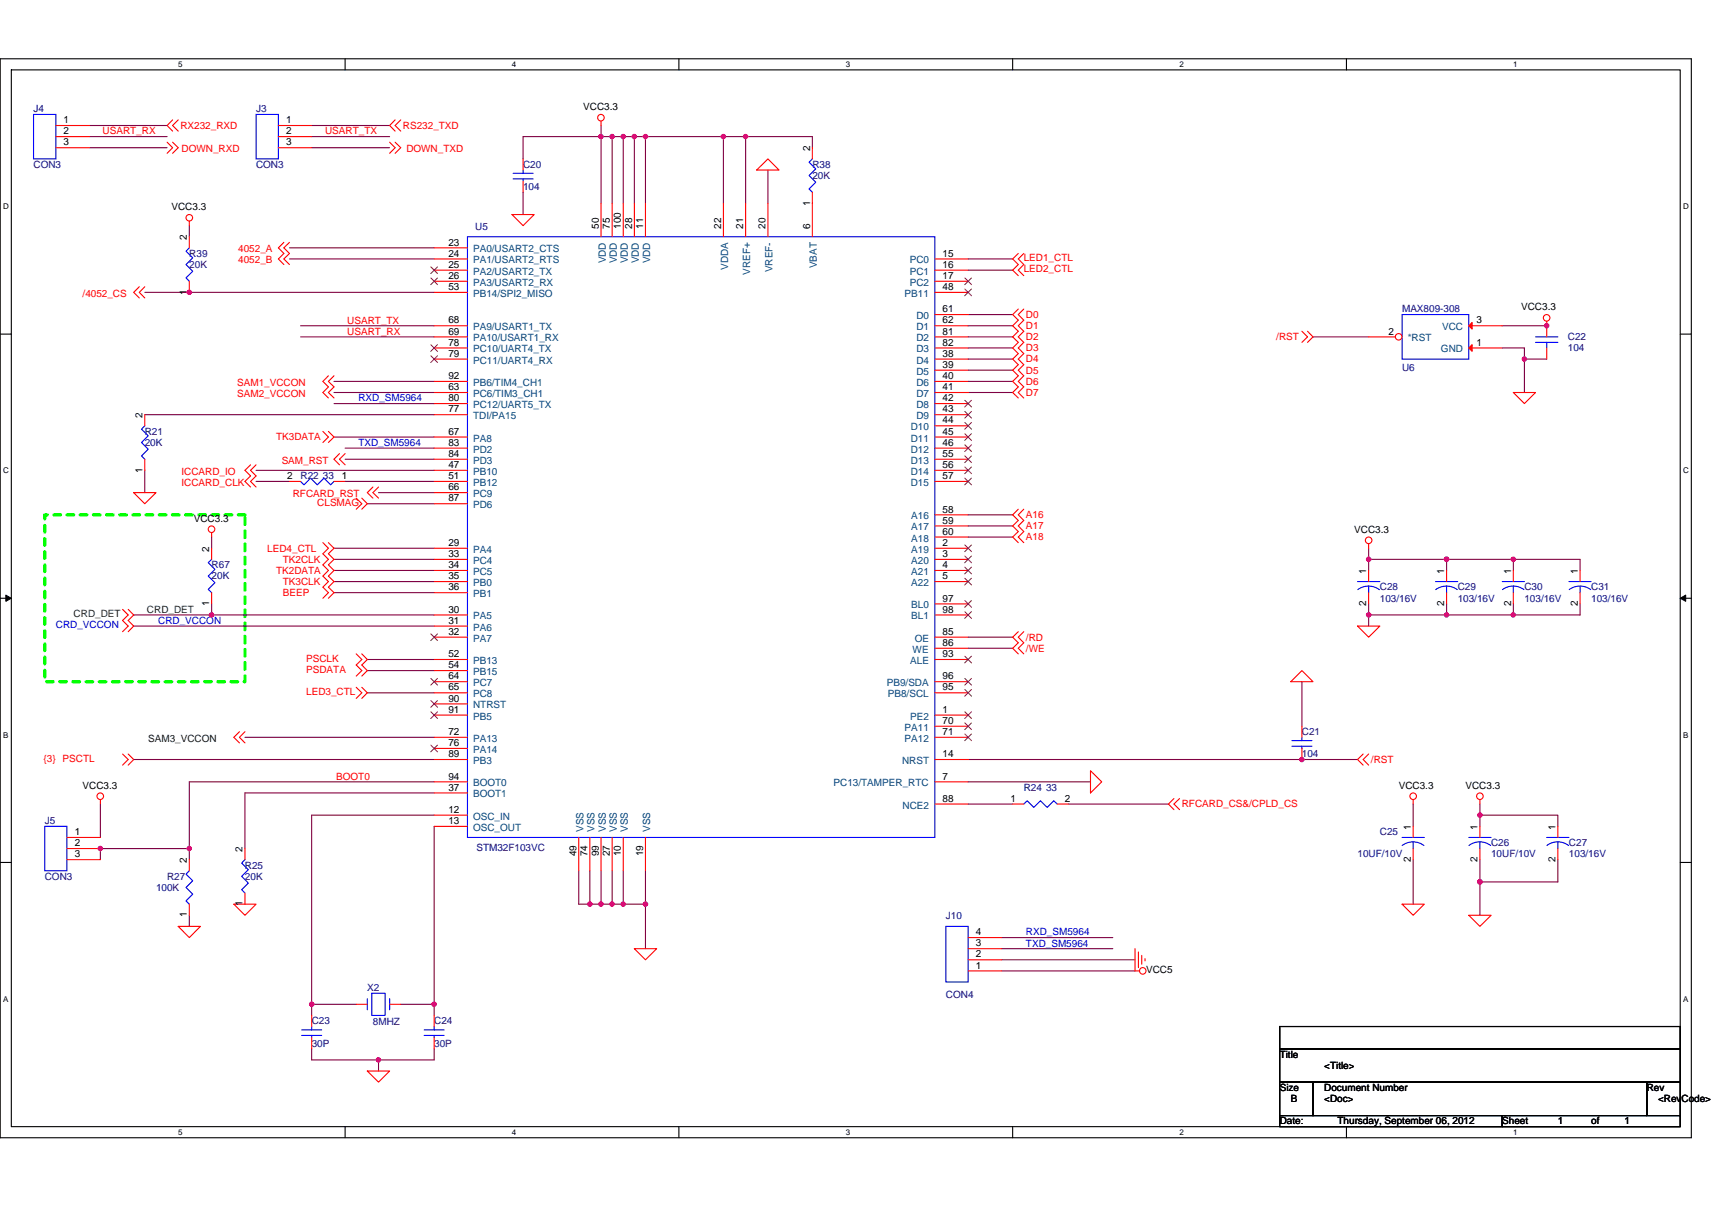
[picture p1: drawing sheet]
<svg xmlns="http://www.w3.org/2000/svg" width="297mm" height="210mm" viewBox="0 0 297 210" stroke-linecap="round" stroke-linejoin="round" font-family="sans-serif">
<path d="M0 10.2h293.5v187.2h-293.5zM2 12.1h289.5v183.4h-289.5z" fill="none" stroke="#000" stroke-width=".19"/>
<g fill="#fff">
<path d="M30.9 10.4h.8v1.6h-.8z"/>
<path d="M30.9 195.7h.8v1.6h-.8z"/>
</g>
<path d="M59.9 10.2v1.9M59.9 195.5v1.9" fill="none" stroke="#000" stroke-width=".19"/>
<g fill="#fff">
<path d="M88.8 10.4h.8v1.6h-.8z"/>
<path d="M88.8 195.7h.8v1.6h-.8z"/>
</g>
<path d="M117.8 10.2v1.9M117.8 195.5v1.9" fill="none" stroke="#000" stroke-width=".19"/>
<g fill="#fff">
<path d="M146.7 10.4h.8v1.6h-.8z"/>
<path d="M146.7 195.7h.8v1.6h-.8z"/>
</g>
<path d="M175.7 10.2v1.9M175.7 195.5v1.9" fill="none" stroke="#000" stroke-width=".19"/>
<g fill="#fff">
<path d="M204.7 10.4h.7v1.6h-.7z"/>
<path d="M204.7 195.7h.7v1.6h-.7z"/>
</g>
<path d="M233.6 10.2v1.9M233.6 195.5v1.9" fill="none" stroke="#000" stroke-width=".19"/>
<g fill="#fff">
<path d="M262.6 10.4h.7v1.6h-.7z"/>
<path d="M262.6 195.7h.7v1.6h-.7z"/>
<path d="M.5 35.1h1v1.5h-1z"/>
<path d="M292 35.1h1v1.5h-1z"/>
<path d="M.5 80.9h1v1.5h-1z"/>
<path d="M292 80.9h1v1.5h-1z"/>
</g>
<path d="M0 58h2M291.5 58h2" fill="none" stroke="#000" stroke-width=".19"/>
<g fill="#fff">
<path d="M.5 126.7h.9v1.6h-.9z"/>
<path d="M292 126.7h.9v1.6h-.9z"/>
</g>
<path d="M0 103.8h2M291.5 103.8h2" fill="none" stroke="#000" stroke-width=".19"/>
<path d="M1 103.3l1 .5-1 .6zM291.5 103.8l1-.5v1.1z" fill="#000" stroke="#000" stroke-width=".17"/>
<g fill="#fff">
<path d="M.5 172.6h.9v1.5h-.9z"/>
<path d="M292 172.6h.9v1.5h-.9z"/>
</g>
<path d="M0 149.7h2M291.5 149.7h2M222 178.1h69.5v3.9h-69.5zM222 182h69.5v5.8h-69.5zM222 187.8h5.8v5.8h-5.8zM222 193.6h38.6v1.9h-38.6zM227.8 187.8h57.9v5.8h-57.9zM260.6 193.6h30.9v1.9h-30.9zM285.7 187.8h5.8v5.8h-5.8z" fill="none" stroke="#000" stroke-width=".19"/>
<path d="M7.8 89.3h34.7v29h-34.7z" fill="none" stroke="#0f0" stroke-width=".57" stroke-dasharray="1.1 1.1"/>
<g fill="none" stroke="#800040" stroke-width=".19">
<path d="M15.5 21.8h13.5M15.5 25.6h13.5M15.5 23.7h13.5M32.8 39.2v1.9M54.1 21.8h13.5M54.1 23.7h13.5M54.1 25.6h13.5M90.8 33.4v3.8M104.3 23.7v11.6M104.3 23.7h1.9M104.3 23.7h-13.5v3.9M104.3 21.8v1.9"/>
<path d="M106.2 23.7v11.6M106.2 23.7h1.9M108.1 23.7v11.6M108.1 23.7h2M110.1 23.7h1.9M110.1 23.7v11.6M112 23.7v11.6M112 23.7h13.5v11.6M125.5 23.7h3.9M129.4 23.7v11.6M129.4 23.7h11.5v1.9M133.2 29.5v5.8"/>
<path d="M25.1 50.7h50.2M50.2 43h25.1M50.2 44.9h25.1M52.2 56.5h23.1M52.2 58.5h23.1M168 54.6h7.7M168 56.5h7.7M168 58.5h7.7M168 44.9h7.7M168 46.9h7.7M227.8 58.5h9.7M260.6 56.5h7.8"/>
<path d="M25.1 72h50.2M58 75.8h17.3M58 66.2h17.3M58 68.1h17.3M58 70h17.3M59.9 77.8h15.4M59.9 79.7h15.4M168 60.4h7.7M168 62.3h7.7M168 64.2h7.7M168 66.2h7.7M168 68.1h7.7"/>
<path d="M260.6 60.4h3.9v1.9M264.5 62.3v5.8M264.5 62.3h3.9M25.1 81.6v3.9M36.7 93.2v1.9M44.4 83.5h5.8M44.4 81.6h30.9M58 95.1h17.3M58 97.1h17.3M58 99h17.3M59.9 83.5h15.4M63.7 87.4h11.6"/>
<path d="M65.7 85.5h9.6M168 89.3h7.7M168 91.3h7.7M168 93.2h7.7M237.5 97.1v1.9M237.5 95.1v2M237.5 97.1h13.5M251 97.1v1.9M251 97.1h11.6M262.6 97.1v1.9M262.6 97.1h11.5v1.9M23.2 106.7h13.5"/>
<path d="M23.2 108.6h52.1M36.7 106.7h38.6M36.7 104.8v1.9M58 102.8h17.3M58 100.9h17.3M63.7 114.4h11.6M63.7 116.4h11.6M168 110.6h7.7M168 112.5h7.7M225.9 118.3v7.7M237.5 104.8v1.9M237.5 106.7v1.9"/>
<path d="M237.5 106.7h13.5M251 104.8v1.9M251 106.7h11.6M262.6 104.8v1.9M274.1 104.8v1.9h-11.5M17.4 139.5v5.8M23.2 131.8h52.1M42.5 128h32.8M63.7 120.2h11.6M75.3 135.7h-42.5v11.6h-15.4v1.9M75.3 137.6h-32.8v9.7M168 135.7h21.2"/>
<path d="M168 139.5h7.7M185.4 139.5h17.3M235.5 131.8h-67.5M245.2 139.5v3.9M256.8 139.5v2M32.8 147.3v1.9M32.8 158.8v2M75.3 141.5h-21.2v32.8M75.3 143.4v30.9M100.4 151.1v5.8h1.9M102.3 156.9h2M102.3 151.1v5.8"/>
<path d="M104.3 151.1v5.8M104.3 156.9h1.9M106.2 156.9h1.9M106.2 151.1v5.8M108.1 156.9h3.9M108.1 151.1v5.8M112 151.1v5.8M112 156.9v7.7M245.2 149.2v7.7M256.8 153.1v5.7M256.8 141.5v1.9M256.8 149.2v3.9"/>
<path d="M256.8 141.5h13.5v1.9M270.3 149.2v3.9h-13.5M54.1 174.3v1.9M54.1 174.3h7.7M69.5 174.3h5.8M75.3 174.3v1.9M173.8 166.6h23.1M173.8 168.5h23.1M173.8 162.7h19.3M173.8 164.6h19.3M54.1 182v1.9h11.6M65.7 183.9v2"/>
<path d="M75.3 182v1.9h-9.6"/>
</g>
<g fill="#f0f" stroke="#f0f" stroke-width=".19">
<circle cx="251" cy="97.1" r=".38"/>
<circle cx="237.5" cy="97.1" r=".38"/>
<circle cx="54.1" cy="174.3" r=".38"/>
<circle cx="65.7" cy="183.9" r=".38"/>
<circle cx="262.6" cy="97.1" r=".38"/>
<circle cx="251" cy="106.7" r=".38"/>
<circle cx="237.5" cy="106.7" r=".38"/>
<circle cx="262.6" cy="106.7" r=".38"/>
<circle cx="75.3" cy="174.3" r=".38"/>
<circle cx="102.3" cy="156.9" r=".38"/>
<circle cx="106.2" cy="156.9" r=".38"/>
<circle cx="225.9" cy="131.8" r=".38"/>
<circle cx="264.5" cy="62.3" r=".38"/>
<circle cx="268.3" cy="56.5" r=".38"/>
<circle cx="256.8" cy="141.5" r=".38"/>
<circle cx="256.8" cy="153" r=".38"/>
<circle cx="112" cy="156.9" r=".38"/>
<circle cx="108.1" cy="156.9" r=".38"/>
<circle cx="104.3" cy="156.9" r=".38"/>
<circle cx="32.8" cy="50.7" r=".38"/>
<circle cx="104.3" cy="23.7" r=".38"/>
<circle cx="110" cy="23.7" r=".38"/>
<circle cx="108.1" cy="23.7" r=".38"/>
<circle cx="106.2" cy="23.7" r=".38"/>
<circle cx="125.5" cy="23.7" r=".38"/>
<circle cx="112" cy="23.7" r=".38"/>
<circle cx="129.4" cy="23.7" r=".38"/>
<circle cx="32.8" cy="147.2" r=".38"/>
<circle cx="17.4" cy="147.2" r=".38"/>
<circle cx="36.7" cy="106.7" r=".38"/>
</g>
<g fill="none" stroke="#f00" stroke-width=".19">
<path d="M9.7 21.8h5.8M9.7 23.7h5.8M9.7 25.6h5.8M29 24.7l.9 .9-.9 1M29.9 24.7l1 .9-1 1M29.9 20.8l-.9 1 .9 1M30.9 20.8l-1 1 1 1M32.8 38.4v.8M48.3 21.8h5.8M48.3 23.7h5.8M48.3 25.6h5.8M67.6 24.7l1 .9-1 1"/>
<path d="M68.6 20.8l-1 1 1 1M68.6 24.7l.9 .9-.9 1M69.5 20.8l-.9 1 .9 1M88.8 37.2h3.9l-1.9 2zM90.8 31.4v2M90.8 27.6v1.9M104.3 21v.8M104.3 35.3v5.8M106.2 35.3v5.8M108.1 35.3v5.8M110.1 35.3v5.8M112 35.3v5.8"/>
<path d="M125.5 35.3v5.8M129.4 35.3v5.8M131.3 29.5l1.9-1.9 2 1.9zM133.2 35.3v5.8M140.9 33.4v7.7M140.9 25.6v2M24.2 49.8l-1 .9 1 1M25.1 49.8l-.9 .9 .9 1M32.8 48.8v1.9M32.8 41.1v1.9M49.3 42.1l-1 .9 1 1-1 .9 1 1M50.2 42.1l-.9 .9 .9 1-.9 .9 .9 1"/>
<path d="M75.3 43h5.8M75.3 44.9h5.8M75.3 46.9h5.8M75.3 48.8h5.8M75.3 50.7h5.8M75.3 56.5h5.8M75.3 58.5h5.8M162.2 44.9h5.8M162.2 46.9h5.8M162.2 48.8h5.8M162.2 50.7h5.8M162.2 54.6h5.8"/>
<path d="M162.2 56.5h5.8M162.2 58.5h5.8M176.7 53.6l-1 1 1 1-1 .9 1 1-1 1 1 .9-1 1 1 1-1 .9 1 1-1 .9 1 1-1 1 1 .9-1 1 1 1M176.7 44l-1 .9 1 1-1 1 1 .9M177.6 53.6l-.9 1 .9 1-.9 .9 .9 1-.9 1 .9 .9-.9 1 .9 1-.9 .9 .9 1-.9 .9 .9 1-.9 1 .9 .9-.9 1 .9 1M177.6 44l-.9 .9 .9 1-.9 1 .9 .9M225.9 57.5l1 1-1 .9M226.9 57.5l.9 1-.9 .9M268.4 55.8v2.7M25.1 79.7v1.9M25.1 72v1.9M56 74.9l1 .9-1 1"/>
<path d="M57 74.9l1 .9-1 1M57 65.2l-1 1 1 .9-1 1 1 1M58 65.2l-1 1 1 .9-1 1 1 1M58.9 78.7l-.9 1 .9 1M59.9 78.7l-1 1 1 1M75.3 60.4h5.8M75.3 62.3h5.8M75.3 66.2h5.8M75.3 68.1h5.8M75.3 70h5.8M75.3 72h5.8M75.3 75.8h5.8"/>
<path d="M75.3 77.8h5.8M75.3 79.7h5.8M162.2 60.4h5.8M162.2 62.3h5.8M162.2 64.2h5.8M162.2 66.2h5.8M162.2 68.1h5.8M162.2 70h5.8M162.2 72h5.8M162.2 73.9h5.8M162.2 75.8h5.8M162.2 77.8h5.8"/>
<path d="M162.2 79.7h5.8M262.6 68.1h3.8l-1.9 1.9zM268.4 60.4v1.9M23.2 85.5h3.9l-2 1.9zM36.7 92.4v.8M36.7 95.1v2M43.5 80.7l-1 .9 1 1-1 .9 1 1M44.4 80.7l-.9 .9 .9 1-.9 .9 .9 1M50.2 83.5h2M56 94.2l1 .9-1 1 1 1-1 .9 1 1-1 1 1 .9-1 1 1 .9-1 1M57 94.2l1 .9-1 1 1 1-1 .9 1 1-1 1 1 .9-1 1 1 .9-1 1M58 83.5h1.9"/>
<path d="M61.8 86.4l1 1-1 1M62.8 86.4l.9 1-.9 1M64.7 84.5l-1 1 1 .9M65.7 84.5l-1 1 1 .9M75.3 81.6h5.8M75.3 83.5h5.8M75.3 85.5h5.8M75.3 87.4h5.8M75.3 95.1h5.8M75.3 97.1h5.8M75.3 99h5.8M162.2 81.6h5.8"/>
<path d="M162.2 83.5h5.8M162.2 89.3h5.8M162.2 91.3h5.8M162.2 93.2h5.8M162.2 95.1h5.8M162.2 97.1h5.8M162.2 99h5.8M176.7 88.4l-1 .9 1 1-1 1 1 .9-1 1 1 1M177.6 88.4l-.9 .9 .9 1-.9 1 .9 .9-.9 1 .9 1M237.5 99v1.9M237.5 94.4v.7M251 99v1.9"/>
<path d="M262.6 99v1.9M274.1 99v1.9M21.3 105.7l.9 1-.9 1 .9 .9-.9 1M22.2 105.7l1 1-1 1 1 .9-1 1M36.7 102.8v2M61.8 113.5l1 .9-1 1 1 1-1 .9M61.8 119.3l1 .9-1 1M62.8 113.5l.9 .9-.9 1 .9 1-.9 .9M62.8 119.3l.9 .9-.9 1M75.3 100.9h5.8M75.3 102.8h5.8M75.3 106.7h5.8"/>
<path d="M75.3 108.6h5.8M75.3 110.6h5.8M75.3 114.4h5.8M75.3 116.4h5.8M75.3 118.3h5.8M162.2 100.9h5.8M162.2 104.8h5.8M162.2 106.7h5.8M162.2 110.6h5.8M162.2 112.5h5.8M162.2 114.4h5.8M162.2 118.3h5.8"/>
<path d="M176.7 109.6l-1 1 1 .9-1 1 1 1M177.6 109.6l-.9 1 .9 .9-.9 1 .9 1M224 118.3l1.9-1.9 1.9 1.9zM235.5 108.6h3.9l-1.9 2zM237.5 102.8v2M251 102.8v2M262.6 102.8v2M274.1 102.8v2M17.4 138.8v.7M21.3 130.9l.9 .9-.9 1M22.2 130.9l1 .9-1 1M41.5 127l-.9 1 .9 .9"/>
<path d="M42.5 127l-1 1 1 .9M75.3 120.2h5.8M75.3 122.2h5.8M75.3 124.1h5.8M75.3 128h5.8M75.3 129.9h5.8M75.3 131.8h5.8M75.3 135.7h5.8M75.3 137.6h5.8M162.2 120.2h5.8M162.2 124.1h5.8M162.2 126h5.8"/>
<path d="M162.2 128h5.8M162.2 131.8h5.8M162.2 135.7h5.8M162.2 139.5h5.8M175.7 139.5h1.9M183.4 139.5h2M189.2 133.8l2 1.9-2 1.9zM203.7 138.6l-1 .9 1 1M204.7 138.6l-1 .9 1 1M225.9 129.9v1.9M225.9 126v2M236.5 130.9l-1 .9 1 1"/>
<path d="M237.5 130.9l-1 .9 1 1M245.2 138.8v.7M256.8 138.8v.7M11.6 145.3h5.8M11.6 147.3h5.8M11.6 149.2h5.8M32.8 156.9v1.9M32.8 149.2v1.9M40.6 156.9h3.8l-1.9 1.9zM42.5 155v1.9M42.5 147.3v1.9M75.3 141.5h5.8"/>
<path d="M75.3 143.4h5.8M100.4 145.3v5.8M102.3 145.3v5.8M104.3 145.3v5.8M106.2 145.3v5.8M108.1 145.3v5.8M112 145.3v5.8M243.3 156.9h3.8l-1.9 1.9zM245.2 143.4v1.9M245.2 147.3v1.9M254.8 158.8h3.9l-1.9 2zM256.8 143.4v1.9"/>
<path d="M256.8 147.3v1.9M270.3 143.4v1.9M270.3 147.3v1.9M30.9 160.8h3.9l-2 1.9zM54.1 176.2v1.9M61.8 174.3h1.9M67.6 174.3h1.9M75.3 176.2v1.9M110.1 164.6h3.8l-1.9 2zM168 168.5h5.8M168 166.6h5.8M168 164.6h5.8"/>
<path d="M168 162.7h5.8M196.9 164.6v3.9h.8M197.5 165.2v2.7M198.1 165.8v1.5M198.7 166.4v.4M54.1 180.1v1.9M63.7 185.9h3.9l-1.9 1.9zM75.3 180.1v1.9"/>
<circle cx="32.9" cy="37.8" r=".57"/>
<circle cx="104.3" cy="20.4" r=".57"/>
<circle cx="268.3" cy="55.2" r=".57"/>
<circle cx="36.7" cy="91.8" r=".57"/>
<circle cx="237.5" cy="93.8" r=".57"/>
<circle cx="17.4" cy="138.2" r=".57"/>
<circle cx="245.2" cy="138.2" r=".57"/>
<circle cx="256.8" cy="138.2" r=".57"/>
<circle cx="198.3" cy="168.5" r=".57"/>
</g>
<g fill="none" stroke="#00f" stroke-width=".19">
<path d="M5.8 19.9h3.9v7.7h-3.9zM44.4 19.9h3.9v7.7h-3.9zM89 30.1h3.5M89 31.1h3.5M90.8 31.1v.3M90.8 29.5v.6M140.9 27.6l-.5 .6 1.1 1.1-1.1 1.2 1.1 1.1-1.1 1.2 .5 .6M32.8 43l-.5 .6 1.1 1.1-1.1 1.2 1.1 1.2-1.1 1.1 .5 .6M81.1 41.1h81.1v104.2h-81.1zM243.3 54.6h11.5v7.7h-11.5zM266.4 58.5h3.9M266.4 59.4h3.9"/>
<path d="M268.4 59.4v1M25.1 73.9l-.5 .6 1.1 1.1-1.1 1.2 1.1 1.2-1.1 1.1 .5 .6M36.7 97.1l-.6 .5 1.2 1.2-1.2 1.2 1.2 1.1-1.2 1.2 .6 .5M52.2 83.5l.5 .6 1.2-1.1 1.2 1.1 1.1-1.1 1.2 1.1 .6-.6M235.5 100.9h3.9M235.6 102.3a3.1 3.1 0 0 1 3.7 0M237.5 101.7v1.1M249.1 100.9h3.8M249.1 102.3a3.1 3.1 0 0 1 3.7 0M251 101.7v1.1M260.6 100.9h3.9M260.7 102.3a3.1 3.1 0 0 1 3.7 0"/>
<path d="M262.6 101.7v1.1M272.2 100.9h3.9M272.3 102.3a3.1 3.1 0 0 1 3.7 0M274.1 101.7v1.1M177.6 139.5l.6-.5 1.2 1.1 1.1-1.1 1.2 1.1 1.1-1.1 .6 .5M224.2 128.5h3.4M224.2 129.5h3.4M225.9 129.5v.4M225.9 128v.5M7.8 143.4h3.8v7.7h-3.8zM32.8 151.1l-.5 .6 1.1 1.1-1.1 1.2 1.1 1.2-1.1 1.1 .5 .6M42.5 149.2l-.6 .6 1.2 1.1-1.2 1.2 1.2 1.1-1.2 1.2 .6 .6"/>
<path d="M243.3 145.3h3.8M243.3 146.7a3.1 3.1 0 0 1 3.8 0M245.2 146.1v1.2M254.8 145.3h3.9M254.9 146.7a3.1 3.1 0 0 1 3.7 0M256.8 146.1v1.2M268.4 145.3h3.8M268.4 146.7a3.1 3.1 0 0 1 3.8 0M270.3 146.1v1.2M52.3 178.7h3.5M52.3 179.7h3.5M54.1 179.7v.4"/>
<path d="M54.1 178.1v.6M63.7 173.3v1.9M64.5 172.4h2.3v3.8h-2.3zM67.6 173.3v1.9M73.6 178.7h3.5M73.6 179.7h3.5M75.3 179.7v.4M75.3 178.1v.6M164.1 160.8h3.9v9.6h-3.9z"/>
</g>
<g fill="none" stroke="#804000" stroke-width=".17">
<path d="M74.8 46.3l1.1 1.2M74.8 48.2l1.1 1.2M74.8 59.8l1.1 1.2M75.9 46.3l-1.2 1.2M75.9 48.2l-1.2 1.2M75.9 59.8l-1.2 1.2M167.4 48.2l1.2 1.2M167.4 50.2l1.2 1.1M168.5 48.2l-1.1 1.2M168.5 50.2l-1.1 1.1M74.8 61.7l1.1 1.2M75.9 61.7l-1.2 1.2"/>
<path d="M167.4 69.5l1.2 1.1M167.4 71.4l1.2 1.2M167.4 73.3l1.2 1.2M167.4 75.3l1.2 1.1M167.4 77.2l1.2 1.2M167.4 79.1l1.2 1.2M168.5 69.5l-1.1 1.1M168.5 71.4l-1.1 1.2M168.5 73.3l-1.1 1.2M168.5 75.3l-1.1 1.1M168.5 77.2l-1.1 1.2M168.5 79.1l-1.1 1.2"/>
<path d="M167.4 81l1.2 1.2M167.4 83l1.2 1.1M167.4 94.6l1.2 1.1M167.4 96.5l1.2 1.2M167.4 98.4l1.2 1.2M168.5 81l-1.1 1.2M168.5 83l-1.1 1.1M168.5 94.6l-1.1 1.1M168.5 96.5l-1.1 1.2M168.5 98.4l-1.1 1.2M74.8 110l1.1 1.2M74.8 117.7l1.1 1.2"/>
<path d="M75.9 110l-1.2 1.2M75.9 117.7l-1.2 1.2M167.4 100.4l1.2 1.1M167.4 104.2l1.2 1.2M167.4 106.2l1.2 1.1M167.4 113.9l1.2 1.1M167.4 117.7l1.2 1.2M167.4 119.7l1.2 1.1M168.5 100.4l-1.1 1.1M168.5 104.2l-1.1 1.2M168.5 106.2l-1.1 1.1M168.5 113.9l-1.1 1.1"/>
<path d="M168.5 117.7l-1.1 1.2M168.5 119.7l-1.1 1.1M74.8 121.6l1.1 1.1M74.8 123.5l1.1 1.2M74.8 129.3l1.1 1.2M75.9 121.6l-1.2 1.1M75.9 123.5l-1.2 1.2M75.9 129.3l-1.2 1.2M167.4 123.5l1.2 1.2M167.4 125.5l1.2 1.1M167.4 127.4l1.2 1.1M168.5 123.5l-1.1 1.2"/>
<path d="M168.5 125.5l-1.1 1.1M168.5 127.4l-1.1 1.1"/>
</g>
<circle cx="242.7" cy="58.4" r=".57" fill="#fff" stroke="#f00" stroke-width=".19"/>
<path d="M237.5 58.5h4.6M254.8 56.5h5.8M254.8 60.4h5.8" fill="none" stroke="#f00" stroke-width=".19"/>
<g fill="#f00" stroke="#f00" stroke-width=".19">
<path d="M254.8 56.5l.6-.5v1.1z"/>
<path d="M254.8 60.4l.6-.6v1.2z"/>
</g>
<g fill="#f0f" stroke="#f0f" stroke-width=".19">
<circle cx="251" cy="97.1" r=".38"/>
<circle cx="237.5" cy="97.1" r=".38"/>
<circle cx="54.1" cy="174.3" r=".38"/>
<circle cx="65.7" cy="183.9" r=".38"/>
<circle cx="262.6" cy="97.1" r=".38"/>
<circle cx="251" cy="106.7" r=".38"/>
<circle cx="237.5" cy="106.7" r=".38"/>
<circle cx="262.6" cy="106.7" r=".38"/>
<circle cx="75.3" cy="174.3" r=".38"/>
<circle cx="102.3" cy="156.9" r=".38"/>
<circle cx="106.2" cy="156.9" r=".38"/>
<circle cx="225.9" cy="131.8" r=".38"/>
<circle cx="264.5" cy="62.3" r=".38"/>
<circle cx="268.3" cy="56.5" r=".38"/>
<circle cx="256.8" cy="141.5" r=".38"/>
<circle cx="256.8" cy="153" r=".38"/>
<circle cx="112" cy="156.9" r=".38"/>
<circle cx="108.1" cy="156.9" r=".38"/>
<circle cx="104.3" cy="156.9" r=".38"/>
<circle cx="32.8" cy="50.7" r=".38"/>
<circle cx="104.3" cy="23.7" r=".38"/>
<circle cx="110" cy="23.7" r=".38"/>
<circle cx="108.1" cy="23.7" r=".38"/>
<circle cx="106.2" cy="23.7" r=".38"/>
<circle cx="125.5" cy="23.7" r=".38"/>
<circle cx="112" cy="23.7" r=".38"/>
<circle cx="129.4" cy="23.7" r=".38"/>
<circle cx="32.8" cy="147.2" r=".38"/>
<circle cx="17.4" cy="147.2" r=".38"/>
<circle cx="36.7" cy="106.7" r=".38"/>
</g>
<g font-size="1.7" fill="#000080">
<text x="5.8" y="19.5">J4</text>
<text x="44.4" y="19.5">J3</text>
<text x="5.8" y="29.1">CON3</text>
<text x="44.4" y="29.1">CON3</text>
<text x="90.8" y="29.1">C20</text>
<text x="140.9" y="29.1">R38</text>
<text x="90.8" y="33">104</text>
<text x="140.9" y="31.1">20K</text>
<text x="82.5" y="39.9">U5</text>
<text x="32.8" y="44.6">R39</text>
<text x="32.8" y="46.5">20K</text>
<text x="243.3" y="54.2">MAX809-308</text>
<text x="272" y="59">C22</text>
<text x="243.3" y="64.5">U6</text>
<text x="272" y="61">104</text>
<text x="25.1" y="75.4">R21</text>
<text x="25.1" y="77.4">20K</text>
<text x="52.2" y="83.2">R22 33</text>
<text x="36.7" y="98.6">R67</text>
<text x="36.7" y="100.5">20K</text>
<text x="239.4" y="102.5">C28</text>
<text x="239.4" y="104.4">103/16V</text>
<text x="252.9" y="102.5">C29</text>
<text x="252.9" y="104.4">103/16V</text>
<text x="264.5" y="102.5">C30</text>
<text x="264.5" y="104.4">103/16V</text>
<text x="276.1" y="102.5">C31</text>
<text x="276.1" y="104.4">103/16V</text>
<text x="225.9" y="127.6">C21</text>
<text x="225.9" y="131.4">104</text>
<text x="177.6" y="137.2">R24 33</text>
<text x="7.8" y="143">J5</text>
<text x="82.7" y="147.6">STM32F103VC</text>
<text x="235.5" y="148.8">10UF/10V</text>
<text x="239.4" y="144.9">C25</text>
<text x="258.7" y="146.9">C26</text>
<text x="258.7" y="148.8">10UF/10V</text>
<text x="272.2" y="146.9">C27</text>
<text x="272.2" y="148.8">103/16V</text>
<text x="7.8" y="152.7">CON3</text>
<text x="27.1" y="154.6">100K</text>
<text x="29" y="152.7">R27</text>
<text x="42.5" y="150.7">R25</text>
<text x="42.5" y="152.7">20K</text>
<text x="164.1" y="159.4">J10</text>
<text x="63.7" y="172">X2</text>
<text x="164.1" y="173.1">CON4</text>
<text x="54.1" y="177.8">C23</text>
<text x="64.7" y="177.9">8MHZ</text>
<text x="75.3" y="177.8">C24</text>
<text x="54.1" y="181.6">30P</text>
<text x="75.3" y="181.6">30P</text>
</g>
<g font-size="1.7">
<text x="11" y="21.4">1</text>
<text x="11" y="23.3">2</text>
<text x="49.7" y="21.4">1</text>
<text x="49.7" y="23.3">2</text>
<text x="101.2" y="19.1">VCC3.3</text>
<text x="11" y="25.2">3</text>
<text x="49.7" y="25.2">3</text>
<text x="140.5" y="26.2" transform="rotate(-90 140.5 26.2)">2</text>
<text x="140.5" y="35.7" transform="rotate(-90 140.5 35.7)">1</text>
<text x="29.8" y="36.4">VCC3.3</text>
<text x="32.4" y="41.7" transform="rotate(-90 32.4 41.7)">2</text>
<text x="103.9" y="39.7" transform="rotate(-90 103.9 39.7)">50</text>
<text x="105.8" y="39.7" transform="rotate(-90 105.8 39.7)">75</text>
<text x="107.7" y="39.7" transform="rotate(-90 107.7 39.7)">100</text>
<text x="109.7" y="39.7" transform="rotate(-90 109.7 39.7)">28</text>
<text x="111.6" y="39.7" transform="rotate(-90 111.6 39.7)">11</text>
<text x="125.1" y="39.7" transform="rotate(-90 125.1 39.7)">22</text>
<text x="129" y="39.7" transform="rotate(-90 129 39.7)">21</text>
<text x="132.8" y="39.7" transform="rotate(-90 132.8 39.7)">20</text>
<text x="140.5" y="39.7" transform="rotate(-90 140.5 39.7)">6</text>
<text x="77.8" y="42.6">23</text>
<text x="77.8" y="44.5">24</text>
<text x="77.8" y="46.5">25</text>
<text x="163.6" y="44.5">15</text>
<text x="163.6" y="46.5">16</text>
<text x="32.4" y="51.1" transform="rotate(-90 32.4 51.1)">1</text>
<text x="77.8" y="48.4">26</text>
<text x="77.8" y="50.3">53</text>
<text x="163.6" y="50.3">48</text>
<text x="163.6" y="48.4">17</text>
<text x="263.9" y="53.8">VCC3.3</text>
<text x="77.8" y="56.1">68</text>
<text x="77.8" y="58.1">69</text>
<text x="77.8" y="60">78</text>
<text x="163.6" y="54.2">61</text>
<text x="163.6" y="56.1">62</text>
<text x="163.6" y="58.1">81</text>
<text x="163.6" y="60">82</text>
<text x="240.9" y="58.1">2</text>
<text x="256.2" y="56.1">3</text>
<text x="256.2" y="60">1</text>
<text x="77.8" y="61.9">79</text>
<text x="77.8" y="65.8">92</text>
<text x="163.6" y="61.9">38</text>
<text x="163.6" y="63.8">39</text>
<text x="163.6" y="65.8">40</text>
<text x="77.8" y="67.7">63</text>
<text x="77.8" y="69.6">80</text>
<text x="77.8" y="71.6">77</text>
<text x="163.6" y="67.7">41</text>
<text x="163.6" y="69.6">42</text>
<text x="163.6" y="71.6">43</text>
<text x="24.7" y="72.5" transform="rotate(-90 24.7 72.5)">2</text>
<text x="77.8" y="75.4">67</text>
<text x="77.8" y="77.4">83</text>
<text x="163.6" y="73.5">44</text>
<text x="163.6" y="75.4">45</text>
<text x="163.6" y="77.4">46</text>
<text x="24.7" y="82" transform="rotate(-90 24.7 82)">1</text>
<text x="49.8" y="83.1">2</text>
<text x="59.3" y="83.1">1</text>
<text x="77.8" y="79.3">84</text>
<text x="77.8" y="81.2">47</text>
<text x="77.8" y="83.1">51</text>
<text x="163.6" y="79.3">55</text>
<text x="163.6" y="81.2">56</text>
<text x="163.6" y="83.1">57</text>
<text x="77.8" y="85.1">66</text>
<text x="77.8" y="87">87</text>
<text x="163.6" y="88.9">58</text>
<text x="33.6" y="90.5">VCC3.3</text>
<text x="36.3" y="95.7" transform="rotate(-90 36.3 95.7)">2</text>
<text x="77.8" y="94.7">29</text>
<text x="163.6" y="90.9">59</text>
<text x="163.6" y="92.8">60</text>
<text x="163.6" y="94.7">2</text>
<text x="235" y="92.4">VCC3.3</text>
<text x="77.8" y="96.7">33</text>
<text x="77.8" y="98.6">34</text>
<text x="77.8" y="100.5">35</text>
<text x="163.6" y="96.7">3</text>
<text x="163.6" y="98.6">4</text>
<text x="163.6" y="100.5">5</text>
<text x="237.1" y="99.6" transform="rotate(-90 237.1 99.6)">1</text>
<text x="250.6" y="99.6" transform="rotate(-90 250.6 99.6)">1</text>
<text x="262.2" y="99.6" transform="rotate(-90 262.2 99.6)">1</text>
<text x="273.7" y="99.6" transform="rotate(-90 273.7 99.6)">1</text>
<text x="36.3" y="105.2" transform="rotate(-90 36.3 105.2)">1</text>
<text x="77.8" y="102.4">36</text>
<text x="77.8" y="106.3">30</text>
<text x="163.6" y="104.4">97</text>
<text x="163.6" y="106.3">98</text>
<text x="237.1" y="105.2" transform="rotate(-90 237.1 105.2)">2</text>
<text x="250.6" y="105.2" transform="rotate(-90 250.6 105.2)">2</text>
<text x="262.2" y="105.2" transform="rotate(-90 262.2 105.2)">2</text>
<text x="273.7" y="105.2" transform="rotate(-90 273.7 105.2)">2</text>
<text x="77.8" y="108.2">31</text>
<text x="77.8" y="110.2">32</text>
<text x="163.6" y="110.2">85</text>
<text x="163.6" y="112.1">86</text>
<text x="77.8" y="114">52</text>
<text x="77.8" y="116">54</text>
<text x="77.8" y="117.9">64</text>
<text x="77.8" y="119.8">65</text>
<text x="163.6" y="117.9">96</text>
<text x="163.6" y="114">93</text>
<text x="163.6" y="119.8">95</text>
<text x="77.8" y="121.8">90</text>
<text x="77.8" y="123.7">91</text>
<text x="163.6" y="125.6">70</text>
<text x="163.6" y="123.7">1</text>
<text x="77.8" y="127.6">72</text>
<text x="77.8" y="129.5">76</text>
<text x="77.8" y="131.4">89</text>
<text x="163.6" y="127.6">71</text>
<text x="163.6" y="131.4">14</text>
<text x="14.3" y="136.8">VCC3.3</text>
<text x="77.8" y="135.3">94</text>
<text x="77.8" y="137.2">37</text>
<text x="163.6" y="135.3">7</text>
<text x="242.7" y="136.8">VCC3.3</text>
<text x="254.3" y="136.8">VCC3.3</text>
<text x="77.8" y="141.1">12</text>
<text x="77.8" y="143">13</text>
<text x="163.6" y="139.1">88</text>
<text x="175.3" y="139.1">1</text>
<text x="184.8" y="139.1">2</text>
<text x="244.8" y="144" transform="rotate(-90 244.8 144)">1</text>
<text x="256.4" y="144" transform="rotate(-90 256.4 144)">1</text>
<text x="269.9" y="144" transform="rotate(-90 269.9 144)">1</text>
<text x="13" y="144.9">1</text>
<text x="13" y="146.9">2</text>
<text x="13" y="148.8">3</text>
<text x="32.4" y="149.8" transform="rotate(-90 32.4 149.8)">2</text>
<text x="42.1" y="147.8" transform="rotate(-90 42.1 147.8)">2</text>
<text x="100" y="148.6" transform="rotate(-90 100 148.6)">49</text>
<text x="101.9" y="148.6" transform="rotate(-90 101.9 148.6)">74</text>
<text x="103.9" y="148.6" transform="rotate(-90 103.9 148.6)">99</text>
<text x="105.8" y="148.6" transform="rotate(-90 105.8 148.6)">27</text>
<text x="107.7" y="148.6" transform="rotate(-90 107.7 148.6)">10</text>
<text x="111.6" y="148.6" transform="rotate(-90 111.6 148.6)">19</text>
<text x="244.8" y="149.6" transform="rotate(-90 244.8 149.6)">2</text>
<text x="256.4" y="149.6" transform="rotate(-90 256.4 149.6)">2</text>
<text x="269.9" y="149.6" transform="rotate(-90 269.9 149.6)">2</text>
<text x="32.4" y="159.2" transform="rotate(-90 32.4 159.2)">1</text>
<text x="42.1" y="157.3" transform="rotate(-90 42.1 157.3)">1</text>
<text x="169.3" y="166.2">2</text>
<text x="169.3" y="164.2">3</text>
<text x="169.3" y="162.3">4</text>
<text x="169.3" y="168.1">1</text>
<text x="198.9" y="168.9">VCC5</text>
<text x="222" y="183.6">Title</text>
<text x="229.8" y="185.5">&lt;Title&gt;</text>
<text x="222" y="189.3">Size</text>
<text x="224" y="191.3">B</text>
<text x="229.8" y="189.3">Document Number</text>
<text x="229.8" y="191.3">&lt;Doc&gt;</text>
<text x="285.7" y="189.3">Rev</text>
<text x="287.7" y="191.3">&lt;RevCode&gt;</text>
<text x="222" y="195.1">Date:</text>
<text x="232.1" y="195.1">Thursday, September 06, 2012</text>
<text x="260.6" y="195.1">Sheet</text>
<text x="270.3" y="195.1">1</text>
<text x="276.1" y="195.1">of</text>
<text x="281.9" y="195.1">1</text>
</g>
<g font-size="1.7" fill="#f00">
<text x="17.8" y="23.3">USART_RX</text>
<text x="31.3" y="22.4">RX232_RXD</text>
<text x="56.4" y="23.3">USART_TX</text>
<text x="69.9" y="22.4">RS232_TXD</text>
<text x="31.5" y="26.4">DOWN_RXD</text>
<text x="70.5" y="26.4">DOWN_TXD</text>
<text x="41.3" y="43.8">4052_A</text>
<text x="41.3" y="45.7">4052_B</text>
<text x="177.6" y="45.3">LED1_CTL</text>
<text x="177.6" y="47.3">LED2_CTL</text>
<text x="14.3" y="51.5">/4052_CS</text>
<text x="60.3" y="56.2">USART_TX</text>
<text x="60.3" y="58.1">USART_RX</text>
<text x="178" y="55.2">D0</text>
<text x="178" y="57.1">D1</text>
<text x="178" y="59">D2</text>
<text x="221.4" y="59">/RST</text>
<text x="178" y="61">D3</text>
<text x="178" y="62.9">D4</text>
<text x="178" y="64.8">D5</text>
<text x="41.1" y="67">SAM1_VCCON</text>
<text x="41.1" y="68.9">SAM2_VCCON</text>
<text x="178" y="66.8">D6</text>
<text x="178" y="68.7">D7</text>
<text x="47.9" y="76.4">TK3DATA</text>
<text x="31.5" y="82.4">ICCARD_IO</text>
<text x="48.9" y="80.5">SAM_RST</text>
<text x="31.5" y="84.3">ICCARD_CLK</text>
<text x="50.8" y="86.3">RFCARD_RST</text>
<text x="55.1" y="87.8">CLSMAG</text>
<text x="178" y="89.9">A16</text>
<text x="46.4" y="95.7">LED4_CTL</text>
<text x="178" y="91.9">A17</text>
<text x="178" y="93.8">A18</text>
<text x="47.9" y="99.6">TK2DATA</text>
<text x="49.1" y="97.6">TK2CLK</text>
<text x="49.1" y="101.5">TK3CLK</text>
<text x="49.1" y="103.4">BEEP</text>
<text x="178" y="111.2">/RD</text>
<text x="178" y="113.1">/WE</text>
<text x="53.1" y="114.8">PSCLK</text>
<text x="53.1" y="116.8">PSDATA</text>
<text x="53.1" y="120.6">LED3_CTL</text>
<text x="7.6" y="132.2">{3} PSCTL</text>
<text x="58.3" y="135.3">BOOT0</text>
<text x="237.9" y="132.4">/RST</text>
<text x="205" y="140.1">RFCARD_CS&amp;/CPLD_CS</text>
</g>
<g font-size="1.7" fill="#004080">
<text x="82.1" y="43.8">PA0/USART2_CTS</text>
<text x="82.1" y="45.7">PA1/USART2_RTS</text>
<text x="82.1" y="47.7">PA2/USART2_TX</text>
<text x="105.1" y="45.7" transform="rotate(-90 105.1 45.7)">VDD</text>
<text x="107" y="45.7" transform="rotate(-90 107 45.7)">VDD</text>
<text x="108.9" y="45.7" transform="rotate(-90 108.9 45.7)">VDD</text>
<text x="110.9" y="45.7" transform="rotate(-90 110.9 45.7)">VDD</text>
<text x="112.8" y="45.7" transform="rotate(-90 112.8 45.7)">VDD</text>
<text x="126.3" y="46.8" transform="rotate(-90 126.3 46.8)">VDDA</text>
<text x="130.2" y="47.7" transform="rotate(-90 130.2 47.7)">VREF+</text>
<text x="134" y="47.2" transform="rotate(-90 134 47.2)">VREF-</text>
<text x="141.7" y="46.5" transform="rotate(-90 141.7 46.5)">VBAT</text>
<text x="157.8" y="45.7">PC0</text>
<text x="157.8" y="47.7">PC1</text>
<text x="82.1" y="49.6">PA3/USART2_RX</text>
<text x="82.1" y="51.5">PB14/SPI2_MISO</text>
<text x="156.9" y="51.5">PB11</text>
<text x="157.8" y="49.6">PC2</text>
<text x="82.1" y="57.3">PA9/USART1_TX</text>
<text x="82.1" y="59.2">PA10/USART1_RX</text>
<text x="159" y="55.4">D0</text>
<text x="159" y="57.3">D1</text>
<text x="159" y="59.2">D2</text>
<text x="244.2" y="59.2">*RST</text>
<text x="250.2" y="57.3">VCC</text>
<text x="82.1" y="61.2">PC10/UART4_TX</text>
<text x="82.1" y="63.1">PC11/UART4_RX</text>
<text x="159" y="61.2">D3</text>
<text x="159" y="63.1">D4</text>
<text x="159" y="65">D5</text>
<text x="250" y="61.2">GND</text>
<text x="82.1" y="67">PB6/TIM4_CH1</text>
<text x="82.1" y="68.9">PC6/TIM3_CH1</text>
<text x="82.1" y="70.8">PC12/UART5_TX</text>
<text x="159" y="67">D6</text>
<text x="159" y="68.9">D7</text>
<text x="159" y="70.8">D8</text>
<text x="82.1" y="72.7">TDI/PA15</text>
<text x="82.1" y="76.6">PA8</text>
<text x="158" y="74.7">D10</text>
<text x="158" y="76.6">D11</text>
<text x="159" y="72.7">D9</text>
<text x="82.1" y="78.5">PD2</text>
<text x="82.1" y="80.5">PD3</text>
<text x="82.1" y="82.4">PB10</text>
<text x="158" y="78.5">D12</text>
<text x="158" y="80.5">D13</text>
<text x="158" y="82.4">D14</text>
<text x="82.1" y="84.3">PB12</text>
<text x="82.1" y="86.3">PC9</text>
<text x="82.1" y="88.2">PD6</text>
<text x="158" y="84.3">D15</text>
<text x="82.1" y="95.9">PA4</text>
<text x="158.1" y="90.1">A16</text>
<text x="158.1" y="92.1">A17</text>
<text x="158.1" y="94">A18</text>
<text x="158.1" y="95.9">A19</text>
<text x="82.1" y="97.9">PC4</text>
<text x="82.1" y="99.8">PC5</text>
<text x="82.1" y="101.7">PB0</text>
<text x="158.1" y="97.9">A20</text>
<text x="158.1" y="99.8">A21</text>
<text x="158.1" y="101.7">A22</text>
<text x="82.1" y="103.6">PB1</text>
<text x="82.1" y="107.5">PA5</text>
<text x="158.1" y="105.6">BL0</text>
<text x="158.1" y="107.5">BL1</text>
<text x="82.1" y="109.4">PA6</text>
<text x="82.1" y="111.4">PA7</text>
<text x="158.3" y="113.3">WE</text>
<text x="158.7" y="111.4">OE</text>
<text x="82.1" y="115.2">PB13</text>
<text x="82.1" y="117.2">PB15</text>
<text x="82.1" y="119.1">PC7</text>
<text x="153.9" y="119.1">PB9/SDA</text>
<text x="157.9" y="115.2">ALE</text>
<text x="82.1" y="121">PC8</text>
<text x="82.1" y="122.9">NTRST</text>
<text x="82.1" y="124.9">PB5</text>
<text x="154" y="121">PB8/SCL</text>
<text x="157.9" y="124.9">PE2</text>
<text x="82.1" y="128.7">PA13</text>
<text x="82.1" y="130.7">PA14</text>
<text x="156.9" y="126.8">PA11</text>
<text x="156.9" y="128.7">PA12</text>
<text x="82.1" y="132.6">PB3</text>
<text x="82.1" y="136.5">BOOT0</text>
<text x="144.6" y="136.5">PC13/TAMPER_RTC</text>
<text x="156.5" y="132.6">NRST</text>
<text x="82.1" y="138.4">BOOT1</text>
<text x="82.1" y="142.2">OSC_IN</text>
<text x="156.6" y="140.3">NCE2</text>
<text x="82.1" y="144.2">OSC_OUT</text>
<text x="101.2" y="144.4" transform="rotate(-90 101.2 144.4)">VSS</text>
<text x="103.1" y="144.4" transform="rotate(-90 103.1 144.4)">VSS</text>
<text x="105.1" y="144.4" transform="rotate(-90 105.1 144.4)">VSS</text>
<text x="107" y="144.4" transform="rotate(-90 107 144.4)">VSS</text>
<text x="108.9" y="144.4" transform="rotate(-90 108.9 144.4)">VSS</text>
<text x="112.8" y="144.4" transform="rotate(-90 112.8 144.4)">VSS</text>
</g>
<g font-size="1.7" fill="#00f">
<text x="62.2" y="69.7">RXD_SM5964</text>
<text x="62.2" y="77.4">TXD_SM5964</text>
<text x="9.7" y="109">CRD_VCCON</text>
<text x="27.4" y="108.3">CRD_VCCON</text>
<text x="178" y="162.3">RXD_SM5964</text>
<text x="178" y="164.3">TXD_SM5964</text>
</g>
<g font-size="1.7" fill="#008000">
<text x="12.8" y="107.1">CRD_DET</text>
<text x="25.5" y="106.3">CRD_DET</text>
</g>
<text font-size="1.7" fill="#004000" x="25.7" y="128.7">SAM3_VCCON</text>
<g font-size="1.4">
<text x="30.9" y="11.7">5</text>
<text x="88.8" y="11.7">4</text>
<text x="146.7" y="11.7">3</text>
<text x="204.7" y="11.7">2</text>
<text x="262.6" y="11.7">1</text>
<text x=".5" y="36.3">D</text>
<text x="292" y="36.3">D</text>
<text x=".5" y="82.1">C</text>
<text x="292" y="82.1">C</text>
<text x=".5" y="128">B</text>
<text x="292" y="128">B</text>
<text x=".5" y="173.8">A</text>
<text x="292" y="173.8">A</text>
<text x="30.9" y="197">5</text>
<text x="88.8" y="197">4</text>
<text x="146.7" y="197">3</text>
<text x="204.7" y="197">2</text>
<text x="262.6" y="197">1</text>
</g>
</svg>
